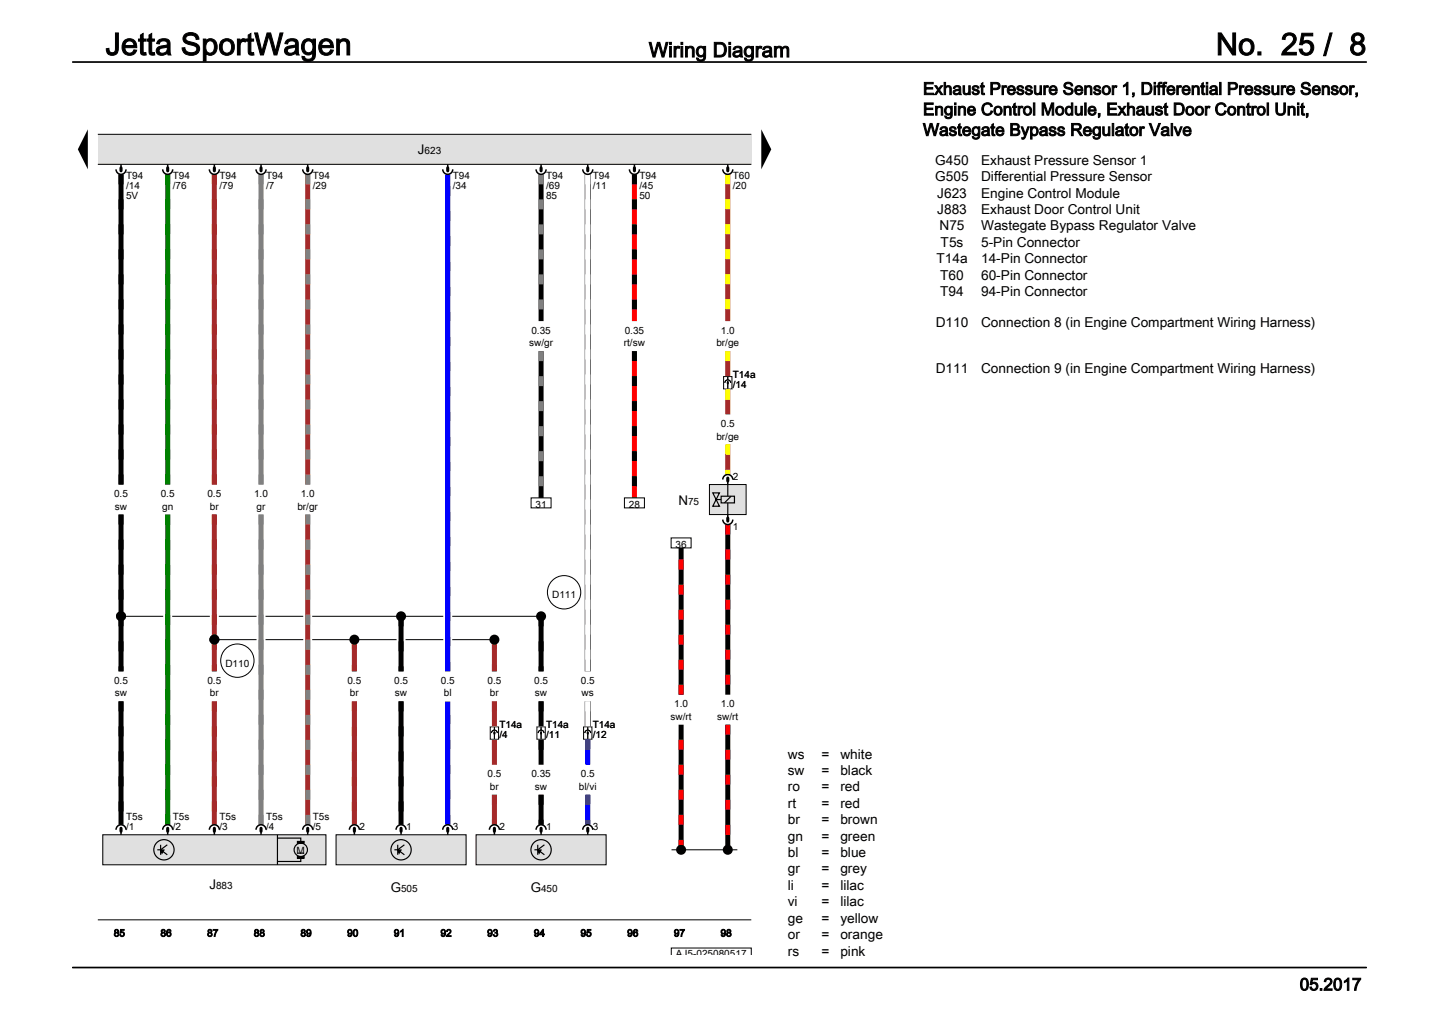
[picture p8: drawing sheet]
<svg xmlns="http://www.w3.org/2000/svg" width="297mm" height="210mm" viewBox="0 0 297 210" stroke-linecap="round" stroke-linejoin="round" font-family="sans-serif">
<path d="M20.2 189.8h134.9M138.5 197v-1.4h16.6v1.4" fill="none" stroke="#000" stroke-width=".21"/>
<path d="M20.2 27.7h134.9v6.2h-134.9z" fill="#e0e0e0"/>
<path d="M20.2 27.7h134.9M20.2 33.9h134.9M149.3 77.7h1.8v2.6h-1.8z" fill="none" stroke="#000" stroke-width=".21"/>
<path d="M18.1 26.7v8.2l-2-4.1zM157.1 26.7l2.1 4.1-2.1 4.1z" fill="#000"/>
<path d="M146.4 100h7.6v6.1h-7.6z" fill="#e0e0e0"/>
<path d="M146.4 100h7.6v6.1h-7.6z" fill="none" stroke="#000" stroke-width=".21"/>
<path d="M150.2 100v2.4M147.1 101.7l1.4 2.7h-1.4l1.4-2.7zM147.8 103.1h1M148.8 102.4h2.8v1.3h-2.8zM150.2 103.7v2.4M150.9 102.4l-1.4 1.3" fill="none" stroke="#000" stroke-width=".24"/>
<path d="M98.3 172.2h26.8v6.2h-26.8z" fill="#e0e0e0"/>
<path d="M98.3 172.2h26.8v6.2h-26.8zM138.6 175.3h13.6z" fill="none" stroke="#000" stroke-width=".21"/>
<g fill="none" stroke="#000" stroke-width=".24">
<path d="M110.3 175.3h.7M111 175.3l.7 .1-.4 .6zM111 174.3v2M111 175.3l1.4 1M112.4 174.3l-1.4 1"/>
<circle cx="111.7" cy="175.3" r="2.09"/>
</g>
<path d="M111 175.3l.7 .1-.4 .6z" fill="#000"/>
<path d="M21.2 172.2h46.1v6.2h-46.1z" fill="#e0e0e0"/>
<path d="M21.2 172.2h46.1v6.2h-46.1z" fill="none" stroke="#000" stroke-width=".21"/>
<g fill="none" stroke="#000" stroke-width=".24">
<path d="M32.5 175.3h.7M33.2 175.3l.6 .1-.4 .6zM33.2 174.3v2M33.2 175.3l1.3 1M34.5 174.3l-1.3 1M57.2 172.9h4.9v.7M57.3 172.2v6.2M61.4 176.6v.4h1.4v-.4M61.4 174v-.4h1.4v.4M61.4 176h1.4M62.1 177v.7h-4.9"/>
<circle cx="33.8" cy="175.3" r="2.09"/>
<circle cx="62.1" cy="175.3" r="1.38"/>
</g>
<path d="M33.2 175.3l.6 .1-.4 .6zM61.4 176.6h1.4v.4h-1.4zM61.4 173.6h1.4v.4h-1.4z" fill="#000"/>
<path d="M69.4 172.2h26.8v6.2h-26.8z" fill="#e0e0e0"/>
<g fill="none" stroke="#000" stroke-width=".21">
<path d="M149.6 79a.6 .6 0 0 1 .6-.6 .6 .6 0 0 1 .6 .6M150.2 77.8v.6M150.2 79.3v.9M109.6 102.7h4.1v2.1h-4.1zM128.9 102.7h4.1v2.1h-4.1zM138.5 111h4.1v2h-4.1zM24.3 127.1h88.1zM43.6 132h59zM101.2 149.9h1.7v2.6h-1.7zM101.4 151.2a.6 .6 0 0 1 .6-.6 .6 .6 0 0 1 .6 .6M102 150v.6M102 151.5v.9"/>
<path d="M110.8 149.9h1.7v2.6h-1.7zM111.1 151.2a.6 .6 0 0 1 .6-.6 .6 .6 0 0 1 .6 .6M111.7 150v.6M111.7 151.5v.9M120.4 149.9h1.8v2.6h-1.8zM120.7 151.2a.6 .6 0 0 1 .6-.6 .6 .6 0 0 1 .6 .6M121.3 150v.6M121.3 151.5v.9M69.4 172.2h26.8v6.2h-26.8z"/>
<circle cx="49" cy="136.3" r="3.4"/>
<circle cx="116.4" cy="122.2" r="3.4"/>
</g>
<g fill="none" stroke="#000" stroke-width=".24">
<path d="M81.4 175.3h.7M82.1 175.3l.7 .1-.4 .6zM82.1 174.3v2M82.1 175.3l1.4 1M83.5 174.3l-1.4 1"/>
<circle cx="82.8" cy="175.3" r="2.09"/>
</g>
<g fill="#000">
<path d="M82.1 175.3l.7 .1-.4 .6z"/>
<circle cx="25" cy="127.1" r="1.03"/>
<circle cx="44.2" cy="132" r="1.03"/>
<circle cx="73.1" cy="132" r="1.03"/>
<circle cx="82.8" cy="127.1" r="1.03"/>
<circle cx="102" cy="132" r="1.03"/>
<circle cx="111.7" cy="127.1" r="1.03"/>
<circle cx="140.6" cy="175.3" r="1.03"/>
<circle cx="150.2" cy="175.3" r="1.03"/>
</g>
<g fill="none" stroke="#fff" stroke-width="1.9" stroke-linecap="butt">
<path d="M25 36v64M34.6 36v64M44.2 36v64M53.9 36v64M63.5 36v64M92.4 36v102.5M111.7 36v30.2M121.3 36v102.5M130.9 36v30.2M150.2 36v30.2M111.7 72.4v30.3M130.9 72.4v30.3"/>
<path d="M150.2 72.4v5.2M150.2 80.4v5.1M150.2 91.7v6.2M25 106.1v32.4M34.6 106.1v64M44.2 106.1v32.4M53.9 106.1v64M63.5 106.1v64M140.6 113v30.3M150.2 108.2v35.1M73.1 132v6.5M82.8 127.1v11.4"/>
<path d="M102 132v6.5M111.7 127.1v11.4M25 144.7v25.4M44.2 144.7v25.4M73.1 144.7v25.4M82.8 144.7v25.4M92.4 144.7v25.4M102 144.7v5.1M102 152.6v5.2M111.7 144.7v5.1M111.7 152.6v5.2M121.3 144.7v5.1"/>
<path d="M121.3 152.6v5.2M140.6 149.5v25.8M150.2 149.5v25.8M102 163.9v6.2M111.7 163.9v6.2M121.3 163.9v6.2"/>
</g>
<g fill="none" stroke="#a52a2a" stroke-width="1" stroke-linecap="butt">
<path d="M44.2 36v64M63.5 36v64M150.2 36v30.2M150.2 72.4v5.2M150.2 80.4v5.1M150.2 91.7v6.2M44.2 106.1v32.4M63.5 106.1v64M73.1 132v6.5M102 132v6.5M44.2 144.7v25.4M73.1 144.7v25.4"/>
<path d="M102 144.7v5.1M102 152.6v5.2M102 163.9v6.2"/>
</g>
<path d="M150.2 36v30.2M150.2 72.4v5.2M150.2 80.4v5.1M150.2 91.7v6.2" fill="none" stroke="#ff0" stroke-width="1" stroke-dasharray="2.1 3.1" stroke-linecap="butt"/>
<g fill="none" stroke="#000" stroke-width=".31">
<path d="M23.9 34.9a1.03 1.03 0 0 0 1.1 1.1 1.03 1.03 0 0 0 1-1.1M25 33.9v1M33.6 34.9a1.03 1.03 0 0 0 1 1.1 1.03 1.03 0 0 0 1-1.1M34.6 33.9v1M43.2 34.9a1.03 1.03 0 0 0 1 1.1 1.03 1.03 0 0 0 1.1-1.1M44.2 33.9v1M52.8 34.9a1.03 1.03 0 0 0 1.1 1.1 1.03 1.03 0 0 0 1-1.1M53.9 33.9v1M62.5 34.9a1.03 1.03 0 0 0 1 1.1 1.03 1.03 0 0 0 1-1.1M63.5 33.9v1M91.4 34.9a1.03 1.03 0 0 0 1 1.1 1.03 1.03 0 0 0 1-1.1M92.4 33.9v1"/>
<path d="M110.6 34.9a1.03 1.03 0 0 0 1.1 1.1 1.03 1.03 0 0 0 1-1.1M111.7 33.9v1M120.3 34.9a1.03 1.03 0 0 0 1 1.1 1.03 1.03 0 0 0 1-1.1M121.3 33.9v1M129.9 34.9a1.03 1.03 0 0 0 1 1.1 1.03 1.03 0 0 0 1.1-1.1M130.9 33.9v1M149.2 34.9a1.03 1.03 0 0 0 1 1.1 1.03 1.03 0 0 0 1-1.1M150.2 33.9v1M149.2 98.9a1.03 1.03 0 0 1 1-1 1.03 1.03 0 0 1 1 1M150.2 98.9v1.1M149.2 107.2a1.03 1.03 0 0 0 1 1 1.03 1.03 0 0 0 1-1M150.2 106.1v1.1"/>
<path d="M23.9 171.2a1.03 1.03 0 0 1 1.1-1.1 1.03 1.03 0 0 1 1 1.1M25 171.2v1M33.6 171.2a1.03 1.03 0 0 1 1-1.1 1.03 1.03 0 0 1 1 1.1M34.6 171.2v1M43.2 171.2a1.03 1.03 0 0 1 1-1.1 1.03 1.03 0 0 1 1.1 1.1M44.2 171.2v1M52.8 171.2a1.03 1.03 0 0 1 1.1-1.1 1.03 1.03 0 0 1 1 1.1M53.9 171.2v1M62.5 171.2a1.03 1.03 0 0 1 1-1.1 1.03 1.03 0 0 1 1 1.1M63.5 171.2v1M72.1 171.2a1.03 1.03 0 0 1 1-1.1 1.03 1.03 0 0 1 1.1 1.1M73.1 171.2v1"/>
<path d="M81.7 171.2a1.03 1.03 0 0 1 1.1-1.1 1.03 1.03 0 0 1 1 1.1M82.8 171.2v1M91.4 171.2a1.03 1.03 0 0 1 1-1.1 1.03 1.03 0 0 1 1 1.1M92.4 171.2v1M101 171.2a1.03 1.03 0 0 1 1-1.1 1.03 1.03 0 0 1 1.1 1.1M102 171.2v1M110.6 171.2a1.03 1.03 0 0 1 1.1-1.1 1.03 1.03 0 0 1 1 1.1M111.7 171.2v1M120.3 171.2a1.03 1.03 0 0 1 1-1.1 1.03 1.03 0 0 1 1 1.1M121.3 171.2v1"/>
</g>
<g fill="none" stroke="#000" stroke-width=".64">
<path d="M25 34.6v.6M34.6 34.6v.6M44.2 34.6v.6M53.9 34.6v.6M63.5 34.6v.6M92.4 34.6v.6M111.7 34.6v.6M121.3 34.6v.6M130.9 34.6v.6M150.2 34.6v.6M150.2 98.6v.6M150.2 106.9v.6"/>
<path d="M25 170.9v.6M34.6 170.9v.6M44.2 170.9v.6M53.9 170.9v.6M63.5 170.9v.6M73.1 170.9v.6M82.8 170.9v.6M92.4 170.9v.6M102 170.9v.6M111.7 170.9v.6M121.3 170.9v.6"/>
</g>
<path d="M150.2 78.8v.3M102 151v.4M111.7 151v.4M121.3 151v.4" fill="none" stroke="#000" stroke-width=".37"/>
<g fill="none" stroke="#000" stroke-width="1" stroke-linecap="butt">
<path d="M25 36v64M111.7 36v30.2M111.7 72.4v30.3M25 106.1v32.4M140.6 113v30.3M150.2 108.2v35.1M82.8 127.1v11.4M111.7 127.1v11.4M25 144.7v25.4M82.8 144.7v25.4M111.7 144.7v5.1M111.7 152.6v5.2"/>
<path d="M140.6 149.5v25.8M150.2 149.5v25.8M111.7 163.9v6.2"/>
</g>
<path d="M150.2 108.2v35.1M140.6 143.3v-30.3M150.2 149.5v25.8M140.6 175.3v-25.8" fill="none" stroke="#f00" stroke-width="1" stroke-dasharray="2.1 3.1" stroke-linecap="butt"/>
<path d="M92.4 36v102.5M92.4 144.7v25.4M121.3 152.6v5.2M121.3 163.9v6.2" fill="none" stroke="#00f" stroke-width="1" stroke-linecap="butt"/>
<path d="M92.4 138.5v-102.5M92.4 170.1v-25.4" fill="none" stroke="#00f" stroke-width="1" stroke-dasharray="2.1 3.1" stroke-linecap="butt"/>
<path d="M53.9 36v64M63.5 36v64M111.7 36v30.2M111.7 72.4v30.3M53.9 106.1v64M63.5 106.1v64" fill="none" stroke="#808080" stroke-width="1" stroke-dasharray="2.1 3.1" stroke-linecap="butt"/>
<path d="M130.9 36v30.2M130.9 72.4v30.3" fill="none" stroke="#f00" stroke-width="1" stroke-linecap="butt"/>
<path d="M25 36v64M130.9 36v30.2M130.9 72.4v30.3M25 106.1v21M25 127.1v11.4M82.8 127.1v11.4M111.7 127.1v11.4M25 144.7v25.4M82.8 144.7v25.4M111.7 144.7v5.1M111.7 152.6v5.2M111.7 163.9v6.2" fill="none" stroke="#000" stroke-width="1" stroke-dasharray="2.1 3.1" stroke-linecap="butt"/>
<path d="M121.3 36v102.5M121.3 144.7v5.1" fill="none" stroke="#000" stroke-width="1.2" stroke-linecap="butt"/>
<path d="M121.3 36v102.5M121.3 144.7v5.1" fill="none" stroke="#fff" stroke-width="1" stroke-linecap="butt"/>
<path d="M121.3 36v102.5M121.3 144.7v5.1" fill="none" stroke="#fff" stroke-width="1" stroke-dasharray="2.1 3.1" stroke-linecap="butt"/>
<path d="M121.3 152.6v5.2M121.3 163.9v6.2" fill="none" stroke="#800080" stroke-width="1" stroke-dasharray="2.1 3.1" stroke-linecap="butt"/>
<path d="M44.2 36v64M44.2 106.1v25.9M44.2 132v6.5M73.1 132v6.5M102 132v6.5M44.2 144.7v25.4M73.1 144.7v25.4M102 144.7v5.1M102 152.6v5.2M102 163.9v6.2" fill="none" stroke="#a52a2a" stroke-width="1" stroke-dasharray="2.1 3.1" stroke-linecap="butt"/>
<path d="M53.9 36v64M53.9 106.1v64" fill="none" stroke="#808080" stroke-width="1" stroke-linecap="butt"/>
<path d="M34.6 36v64M34.6 106.1v64" fill="none" stroke="#008000" stroke-width="1" stroke-linecap="butt"/>
<path d="M34.6 36v64M34.6 106.1v64" fill="none" stroke="#008000" stroke-width="1" stroke-dasharray="2.1 3.1" stroke-linecap="butt"/>
<path d="M15 12.8h267M15 199.6h267" fill="none" stroke="#000" stroke-width=".35"/>
<g font-size="6.3">
<text x="21.8" y="11.3">Jetta SportWagen</text>
<text x="250.9" y="11.3">No. 25 / 8</text>
</g>
<text font-size="4.2" x="133.9" y="11.8">Wiring Diagram</text>
<g font-size="3.5">
<text x="190.5" y="19.5">Exhaust Pressure Sensor 1, Differential Pressure Sensor,</text>
<text x="190.5" y="23.8">Engine Control Module, Exhaust Door Control Unit,</text>
<text x="190.5" y="28">Wastegate Bypass Regulator Valve</text>
<text x="268.2" y="204.3">05.2017</text>
</g>
<g font-size="2.8">
<text x="86.3" y="31.8">J</text>
<text x="193" y="34">G450</text>
<text x="202.5" y="34">Exhaust Pressure Sensor 1</text>
<text x="193" y="37.4">G505</text>
<text x="193.4" y="40.8">J623</text>
<text x="202.5" y="37.4">Differential Pressure Sensor</text>
<text x="202.5" y="40.8">Engine Control Module</text>
<text x="193.4" y="44.1">J883</text>
<text x="193.9" y="47.5">N75</text>
<text x="202.5" y="44.1">Exhaust Door Control Unit</text>
<text x="202.5" y="47.5">Wastegate Bypass Regulator Valve</text>
<text x="194.1" y="50.9">T5s</text>
<text x="202.5" y="50.9">5-Pin Connector</text>
<text x="193.3" y="54.3">T14a</text>
<text x="194.1" y="57.7">T60</text>
<text x="202.5" y="54.3">14-Pin Connector</text>
<text x="202.5" y="57.7">60-Pin Connector</text>
<text x="194.1" y="61.1">T94</text>
<text x="202.5" y="61.1">94-Pin Connector</text>
<text x="193.1" y="67.5">D110</text>
<text x="202.5" y="67.5">Connection 8 (in Engine Compartment Wiring Harness)</text>
<text x="193.1" y="76.9">D111</text>
<text x="202.5" y="76.9">Connection 9 (in Engine Compartment Wiring Harness)</text>
<text x="140" y="104.2">N</text>
<text x="162.6" y="156.5">ws</text>
<text x="162.6" y="159.9">sw</text>
<text x="169.5" y="156.5">=</text>
<text x="169.5" y="159.9">=</text>
<text x="173.4" y="156.5">white</text>
<text x="173.4" y="159.9">black</text>
<text x="162.6" y="163.3">ro</text>
<text x="162.6" y="166.6">rt</text>
<text x="169.5" y="163.3">=</text>
<text x="169.5" y="166.6">=</text>
<text x="173.4" y="163.3">red</text>
<text x="173.4" y="166.6">red</text>
<text x="162.6" y="170">br</text>
<text x="162.6" y="173.4">gn</text>
<text x="169.5" y="170">=</text>
<text x="169.5" y="173.4">=</text>
<text x="173.4" y="170">brown</text>
<text x="173.4" y="173.4">green</text>
<text x="162.6" y="176.8">bl</text>
<text x="169.5" y="176.8">=</text>
<text x="173.4" y="176.8">blue</text>
<text x="43.2" y="183.4">J</text>
<text x="80.6" y="184.1">G</text>
<text x="109.5" y="184.1">G</text>
<text x="162.6" y="180.2">gr</text>
<text x="162.6" y="183.6">li</text>
<text x="169.5" y="180.2">=</text>
<text x="169.5" y="183.6">=</text>
<text x="173.4" y="180.2">grey</text>
<text x="173.4" y="183.6">lilac</text>
<text x="162.6" y="187">vi</text>
<text x="162.6" y="190.3">ge</text>
<text x="169.5" y="187">=</text>
<text x="169.5" y="190.3">=</text>
<text x="173.4" y="187">lilac</text>
<text x="173.4" y="190.3">yellow</text>
<text x="162.6" y="193.7">or</text>
<text x="162.6" y="197.1">rs</text>
<text x="169.5" y="193.7">=</text>
<text x="169.5" y="197.1">=</text>
<text x="173.4" y="193.7">orange</text>
<text x="173.4" y="197.1">pink</text>
</g>
<g font-size="2.1">
<text x="87.6" y="31.8">623</text>
<text x="26" y="37">T94</text>
<text x="26" y="39.1">/14</text>
<text x="26" y="41.1">5V</text>
<text x="35.6" y="37">T94</text>
<text x="35.6" y="39.1">/76</text>
<text x="45.3" y="37">T94</text>
<text x="45.3" y="39.1">/79</text>
<text x="54.9" y="37">T94</text>
<text x="54.9" y="39.1">/7</text>
<text x="64.5" y="37">T94</text>
<text x="64.5" y="39.1">/29</text>
<text x="93.4" y="37">T94</text>
<text x="93.4" y="39.1">/34</text>
<text x="112.7" y="37">T94</text>
<text x="112.7" y="39.1">/69</text>
<text x="112.7" y="41.1">85</text>
<text x="122.3" y="37">T94</text>
<text x="122.3" y="39.1">/11</text>
<text x="132" y="37">T94</text>
<text x="132" y="39.1">/45</text>
<text x="132" y="41.1">50</text>
<text x="151.2" y="37">T60</text>
<text x="151.2" y="39.1">/20</text>
<text x="109.2" y="71.4">sw/gr</text>
<text x="109.7" y="68.8">0.35</text>
<text x="128.8" y="71.4">rt/sw</text>
<text x="128.9" y="68.8">0.35</text>
<text x="147.9" y="71.4">br/ge</text>
<text x="148.8" y="68.8">1.0</text>
<text x="151.2" y="77.9">T14a</text>
<text x="151.2" y="80">/14</text>
<text x="148.8" y="88.1">0.5</text>
<text x="147.9" y="90.7">br/ge</text>
<text x="151.2" y="98.9">2</text>
<text x="23.5" y="102.5">0.5</text>
<text x="23.7" y="105.1">sw</text>
<text x="33.2" y="102.5">0.5</text>
<text x="33.5" y="105.1">gn</text>
<text x="42.8" y="102.5">0.5</text>
<text x="43.3" y="105.1">br</text>
<text x="52.4" y="102.5">1.0</text>
<text x="53" y="105.1">gr</text>
<text x="61.4" y="105.1">br/gr</text>
<text x="62.1" y="102.5">1.0</text>
<text x="110.5" y="104.8">31</text>
<text x="129.8" y="104.8">28</text>
<text x="142" y="104.2">75</text>
<text x="139.4" y="113">36</text>
<text x="151.2" y="109.2">1</text>
<text x="114" y="123.4">D111</text>
<text x="46.5" y="137.5">D110</text>
<text x="23.5" y="141.1">0.5</text>
<text x="23.7" y="143.6">sw</text>
<text x="42.8" y="141.1">0.5</text>
<text x="43.3" y="143.6">br</text>
<text x="71.7" y="141.1">0.5</text>
<text x="72.2" y="143.6">br</text>
<text x="81.3" y="141.1">0.5</text>
<text x="81.5" y="143.6">sw</text>
<text x="91" y="141.1">0.5</text>
<text x="91.6" y="143.6">bl</text>
<text x="100.6" y="141.1">0.5</text>
<text x="101.1" y="143.6">br</text>
<text x="110.2" y="141.1">0.5</text>
<text x="110.4" y="143.6">sw</text>
<text x="119.9" y="141.1">0.5</text>
<text x="120" y="143.6">ws</text>
<text x="138.4" y="148.5">sw/rt</text>
<text x="139.1" y="145.9">1.0</text>
<text x="148" y="148.5">sw/rt</text>
<text x="148.8" y="145.9">1.0</text>
<text x="103.1" y="150.2">T14a</text>
<text x="103.1" y="152.3">/4</text>
<text x="112.7" y="150.2">T14a</text>
<text x="112.7" y="152.3">/11</text>
<text x="122.3" y="150.2">T14a</text>
<text x="122.3" y="152.3">/12</text>
<text x="100.6" y="160.3">0.5</text>
<text x="109.7" y="160.3">0.35</text>
<text x="119.9" y="160.3">0.5</text>
<text x="101.1" y="162.9">br</text>
<text x="110.4" y="162.9">sw</text>
<text x="119.5" y="162.9">bl/vi</text>
<text x="26" y="169.1">T5s</text>
<text x="26" y="171.2">/1</text>
<text x="35.6" y="169.1">T5s</text>
<text x="35.6" y="171.2">/2</text>
<text x="45.3" y="169.1">T5s</text>
<text x="45.3" y="171.2">/3</text>
<text x="54.9" y="169.1">T5s</text>
<text x="54.9" y="171.2">/4</text>
<text x="64.5" y="169.1">T5s</text>
<text x="64.5" y="171.2">/5</text>
<text x="74.2" y="171.2">2</text>
<text x="83.8" y="171.2">1</text>
<text x="93.4" y="171.2">3</text>
<text x="103.1" y="171.2">2</text>
<text x="112.7" y="171.2">1</text>
<text x="122.3" y="171.2">3</text>
<text x="61.2" y="176.1">M</text>
<text x="44.6" y="183.4">883</text>
<text x="82.8" y="184.1">505</text>
<text x="111.7" y="184.1">450</text>
<text x="23.5" y="193.2">85</text>
<text x="33.1" y="193.2">86</text>
<text x="42.8" y="193.2">87</text>
<text x="52.4" y="193.2">88</text>
<text x="62" y="193.2">89</text>
<text x="71.7" y="193.2">90</text>
<text x="81.3" y="193.2">91</text>
<text x="90.9" y="193.2">92</text>
<text x="100.6" y="193.2">93</text>
<text x="110.2" y="193.2">94</text>
<text x="119.8" y="193.2">95</text>
<text x="129.5" y="193.2">96</text>
<text x="139.1" y="193.2">97</text>
<text x="139.5" y="197.3">AJ5-025080517</text>
<text x="148.7" y="193.2">98</text>
</g>
</svg>
